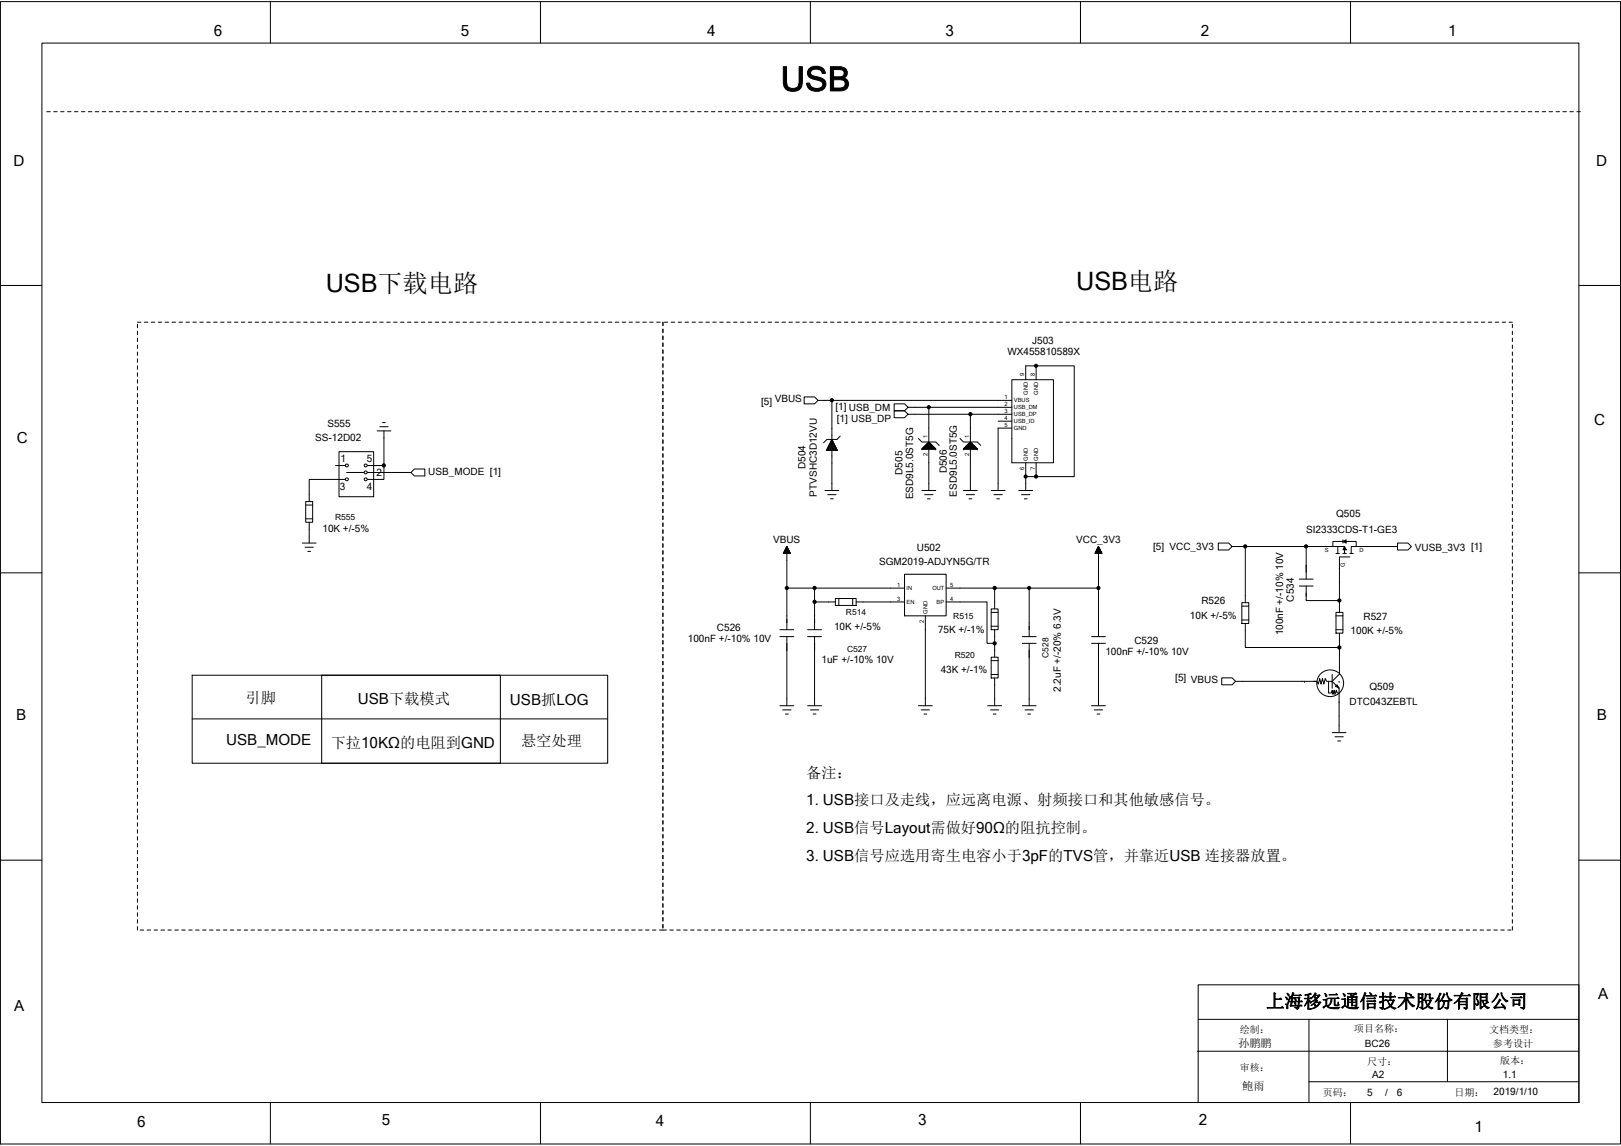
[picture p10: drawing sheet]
<svg xmlns="http://www.w3.org/2000/svg" width="297mm" height="210mm" viewBox="0 0 297 210" stroke-linecap="round" stroke-linejoin="round" font-family="sans-serif">
<g fill="none" stroke="#000" stroke-width=".18">
<path d="M.1 .3h296.8v209.3h-296.8zM7.7 7.9h281.6v194.1h-281.6zM49.5 .3v7.6M99 .3v7.6M148.5 .3v7.6M198 .3v7.6M247.5 .3v7.6M8.6 20.5h.6M9.8 20.5h.7M11.1 20.5h.6M12.4 20.5h.6M13.6 20.5h.7"/>
<path d="M14.9 20.5h.7M16.2 20.5h.6M17.5 20.5h.6M18.7 20.5h.7M20 20.5h.6M21.3 20.5h.6M22.5 20.5h.7M23.8 20.5h.6M25.1 20.5h.6M26.3 20.5h.7M27.6 20.5h.6M28.9 20.5h.6"/>
<path d="M30.1 20.5h.7M31.4 20.5h.6M32.7 20.5h.6M33.9 20.5h.7M35.2 20.5h.7M36.5 20.5h.6M37.8 20.5h.6M39 20.5h.7M40.3 20.5h.6M41.6 20.5h.6M42.8 20.5h.7M44.1 20.5h.6"/>
<path d="M45.4 20.5h.6M46.6 20.5h.7M47.9 20.5h.6M49.2 20.5h.6M50.4 20.5h.7M51.7 20.5h.6M53 20.5h.6M54.2 20.5h.7M55.5 20.5h.7M56.8 20.5h.6M58.1 20.5h.6M59.3 20.5h.7"/>
<path d="M60.6 20.5h.6M61.9 20.5h.6M63.1 20.5h.7M64.4 20.5h.6M65.7 20.5h.6M66.9 20.5h.7M68.2 20.5h.7M69.5 20.5h.6M70.7 20.5h.7M72 20.5h.6M73.3 20.5h.6M74.5 20.5h.7"/>
<path d="M75.8 20.5h.7M77.1 20.5h.6M78.4 20.5h.6M79.6 20.5h.7M80.9 20.5h.6M82.2 20.5h.6M83.4 20.5h.7M84.7 20.5h.6M86 20.5h.6M87.2 20.5h.7M88.5 20.5h.7M89.8 20.5h.6"/>
<path d="M91.1 20.5h.6M92.3 20.5h.6M93.6 20.5h.6M94.8 20.5h.7M96.1 20.5h.6M97.4 20.5h.6M98.7 20.5h.6M99.9 20.5h.7M101.2 20.5h.6M102.5 20.5h.6M103.7 20.5h.7M105 20.5h.6"/>
<path d="M106.3 20.5h.6M107.5 20.5h.7M108.8 20.5h.6M110.1 20.5h.6M111.4 20.5h.6M112.6 20.5h.7M113.9 20.5h.6M115.2 20.5h.6M116.4 20.5h.6M117.7 20.5h.6M118.9 20.5h.7M120.2 20.5h.6"/>
<path d="M121.5 20.5h.6M122.7 20.5h.7M124 20.5h.6M125.3 20.5h.6M126.6 20.5h.6M127.8 20.5h.7M129.1 20.5h.6M130.4 20.5h.6M131.6 20.5h.7M132.9 20.5h.6M134.2 20.5h.6M135.4 20.5h.7"/>
<path d="M136.7 20.5h.6M138 20.5h.6M139.2 20.5h.7M140.5 20.5h.6M141.8 20.5h.6M143 20.5h.7M144.3 20.5h.6M145.6 20.5h.6M146.9 20.5h.6M148.1 20.5h.7M149.4 20.5h.6M150.7 20.5h.6"/>
<path d="M151.9 20.5h.7M153.2 20.5h.6M154.5 20.5h.6M155.7 20.5h.7M157 20.5h.6M158.3 20.5h.6M159.6 20.5h.6M160.8 20.5h.7M162.1 20.5h.6M163.3 20.5h.7M164.6 20.5h.6M165.9 20.5h.6"/>
<path d="M167.2 20.5h.6M168.4 20.5h.7M169.7 20.5h.6M171 20.5h.6M172.2 20.5h.7M173.5 20.5h.6M174.8 20.5h.6M176 20.5h.7M177.3 20.5h.6M178.6 20.5h.6M179.9 20.5h.6M181.1 20.5h.7"/>
<path d="M182.4 20.5h.6M183.7 20.5h.6M184.9 20.5h.6M186.2 20.5h.6M187.4 20.5h.7M188.7 20.5h.7M190 20.5h.6M191.3 20.5h.6M192.5 20.5h.7M193.8 20.5h.6M195.1 20.5h.6M196.3 20.5h.7"/>
<path d="M197.6 20.5h.6M198.9 20.5h.6M200.1 20.5h.7M201.4 20.5h.7M202.7 20.5h.6M204 20.5h.6M205.2 20.5h.7M206.5 20.5h.6M207.7 20.5h.7M209 20.5h.7M210.3 20.5h.6M211.6 20.5h.6"/>
<path d="M212.8 20.5h.7M214.1 20.5h.6M215.4 20.5h.6M216.6 20.5h.7M217.9 20.5h.6M219.2 20.5h.6M220.4 20.5h.7M221.7 20.5h.7M223 20.5h.6M224.3 20.5h.6M225.5 20.5h.7M226.8 20.5h.6"/>
<path d="M228.1 20.5h.6M229.3 20.5h.7M230.6 20.5h.6M231.9 20.5h.6M233.1 20.5h.7M234.4 20.5h.6M235.7 20.5h.6M236.9 20.5h.7M238.2 20.5h.6M239.5 20.5h.6M240.7 20.5h.7M242 20.5h.7"/>
<path d="M243.3 20.5h.6M244.6 20.5h.6M245.8 20.5h.7M247.1 20.5h.6M248.4 20.5h.6M249.6 20.5h.7M250.9 20.5h.6M252.2 20.5h.6M253.4 20.5h.7M254.7 20.5h.6M256 20.5h.6M257.2 20.5h.7"/>
<path d="M258.5 20.5h.6M259.8 20.5h.6M261 20.5h.7M262.3 20.5h.6M263.6 20.5h.6M264.9 20.5h.6M266.1 20.5h.7M267.4 20.5h.6M268.7 20.5h.6M269.9 20.5h.7M271.2 20.5h.6M272.5 20.5h.6"/>
<path d="M273.7 20.5h.7M275 20.5h.6M276.3 20.5h.6M277.5 20.5h.6M278.8 20.5h.6M280.1 20.5h.6M281.3 20.5h.7M282.6 20.5h.6M283.9 20.5h.6M285.1 20.5h.7M286.4 20.5h.6M287.7 20.5h.6"/>
<path d="M288.9 20.5h.7M.1 52.3h7.6M25.2 59h.6M25.2 59.4v.6M26.5 59h.6M27.7 59h.7M29 59h.6M30.3 59h.6M31.5 59h.7M32.8 59h.6M34.1 59h.6M35.3 59h.7"/>
<path d="M36.6 59h.7M37.9 59h.6M39.2 59h.6M40.4 59h.7M41.7 59h.6M43 59h.6M44.2 59h.7M45.5 59h.6M46.8 59h.6M48 59h.7M49.3 59h.6M50.6 59h.6"/>
<path d="M51.8 59h.7M53.1 59h.6M54.4 59h.6M55.6 59h.7M56.9 59h.6M58.2 59h.6M59.5 59h.6M60.7 59h.7M62 59h.6M63.3 59h.6M64.5 59h.7M65.8 59h.6"/>
<path d="M67.1 59h.6M68.3 59h.7M69.6 59h.6M70.9 59h.6M72.1 59h.7M73.4 59h.6M74.7 59h.6M75.9 59h.7M77.2 59h.6M78.5 59h.6M79.8 59h.6M81 59h.7"/>
<path d="M82.3 59h.6M83.6 59h.6M84.8 59h.7M86.1 59h.6M87.4 59h.6M88.6 59h.7M89.9 59h.6M91.2 59h.6M92.4 59h.7M93.7 59h.6M95 59h.6M96.2 59h.7"/>
<path d="M97.5 59h.6M98.8 59h.6M100.1 59h.6M101.3 59h.7M102.6 59h.6M103.9 59h.6M105.1 59h.7M106.4 59h.6M107.7 59h.6M108.9 59h.7M110.2 59h.6M111.5 59h.6"/>
<path d="M112.8 59h.6M114 59h.7M115.3 59h.6M116.5 59h.7M117.8 59h.6M119.1 59h.6M120.3 59h.7M121.5 59v.7M121.7 59h.7M123 59h.6M124.3 59h.6M125.5 59h.7"/>
<path d="M126.8 59h.6M128.1 59h.6M129.3 59h.7M130.6 59h.7M131.9 59h.6M133.2 59h.6M134.4 59h.7M135.7 59h.6M137 59h.6M138.2 59h.7M139.5 59h.6M140.8 59h.6"/>
<path d="M142 59h.7M143.3 59h.6M144.6 59h.6M145.8 59h.7M147.1 59h.6M148.4 59h.6M149.6 59h.7M150.9 59h.7M152.2 59h.6M153.5 59h.6M154.7 59h.7M156 59h.6"/>
<path d="M157.3 59h.6M158.5 59h.7M159.8 59h.6M161.1 59h.6M162.3 59h.7M163.6 59h.6M164.9 59h.6M166.1 59h.7M167.4 59h.6M168.7 59h.6M169.9 59h.7M171.2 59h.6"/>
<path d="M172.5 59h.6M173.8 59h.6M175 59h.7M176.3 59h.6M177.6 59h.6M178.8 59h.7M180.1 59h.6M181.4 59h.6M182.6 59h.7M183.9 59h.6M185.2 59h.6M186.4 59h.7"/>
<path d="M187.7 59h.6M189 59h.6M190.2 59h.7M191.5 59h.6M192.8 59h.6M194.1 59h.6M195.3 59h.7M196.6 59h.6M197.9 59h.6M199.1 59h.7M200.4 59h.6M201.7 59h.6"/>
<path d="M202.9 59h.7M204.2 59h.6M205.5 59h.6M206.8 59h.6M208 59h.6M209.3 59h.6M210.5 59h.7M211.8 59h.6M213.1 59h.6M214.4 59h.6M215.6 59h.7M216.9 59h.6"/>
<path d="M218.2 59h.6M219.4 59h.7M220.7 59h.6M222 59h.6M223.2 59h.7M224.5 59h.6M225.8 59h.6M227.1 59h.6M228.3 59h.7M229.6 59h.6M230.8 59h.7M232.1 59h.6"/>
<path d="M233.4 59h.6M234.7 59h.6M235.9 59h.7M237.2 59h.6M238.5 59h.6M239.7 59h.7M241 59h.6M242.3 59h.6M243.5 59h.7M244.8 59h.6M246.1 59h.6M247.4 59h.6"/>
<path d="M248.6 59h.7M249.9 59h.6M251.2 59h.6M252.4 59h.7M253.7 59h.6M254.9 59h.7M256.2 59h.7M257.5 59h.6M258.8 59h.6M260 59h.7M261.3 59h.6M262.6 59h.6"/>
<path d="M263.8 59h.7M265.1 59h.6M266.4 59h.6M267.6 59h.7M268.9 59h.7M270.2 59h.6M271.5 59h.6M272.7 59h.7M274 59h.6M275.3 59h.6M276.5 59h.6M277.1 59.4v.6"/>
<path d="M289.3 52.3h7.6M25.2 60.7v.6M25.2 62v.6M25.2 63.2v.7M25.2 64.5v.6M25.2 65.8v.6M25.2 67v.7M25.2 68.3v.6M25.2 69.6v.6M25.2 70.8v.7M25.2 72.1v.6M25.2 73.4v.6"/>
<path d="M25.2 74.6v.7M25.2 75.9v.6M25.2 77.2v.6M25.2 78.4v.7M25.2 79.7v.6M69.1 79h2.5M69.6 78.2h1.5M70.1 77.4h.5M70.4 79v6.3M121.5 60.3v.6M121.5 61.6v.6M121.5 62.8v.7"/>
<path d="M121.5 64.1v.6M121.5 65.4v.6M121.5 66.7v.6M121.5 67.9v.7M121.5 69.2v.6M121.5 70.5v.6M121.5 71.7v.6M121.5 73v.6M121.5 74.3v.6M121.5 75.5v.7M121.5 76.8v.6M121.5 78.1v.6"/>
<path d="M121.5 79.3v.7M149.9 73.4l-.6-.7h-1.9v1.3h1.9l.6-.6h2.5v7.1M154 79.9l-.6 .6h-1.9l-.6 .6M166.4 74.6l-.6-.6h-2v1.3h2l.6-.7h3.8v15.3M166.4 75.9l-.6-.6h-2v1.2h2l.6-.6h11.4v14M182.9 77.2h2.5M185.4 75.9h-7.6M185.4 74.6h-15.2M185.4 73.4h-33M185.4 78.4h-2.5v11.5M185.4 69.6h7.6v15.2h-7.6zM188 69.6v-2.6h8.8v20.3h-6.9"/>
<path d="M189.9 67v2.6M277.1 60.7v.6M277.1 62v.6M277.1 63.2v.7M277.1 64.5v.6M277.1 65.8v.6M277.1 67v.7M277.1 68.3v.6M277.1 69.6v.6M277.1 70.8v.7M277.1 72.1v.6M277.1 73.4v.6"/>
<path d="M277.1 74.6v.7M277.1 75.9v.6M277.1 77.2v.6M277.1 78.4v.7M277.1 79.7v.6M25.2 81v.6M25.2 82.3v.6M25.2 83.5v.7M25.2 84.8v.6M25.2 86.1v.6M25.2 87.3v.7M25.2 88.6v.6"/>
<path d="M25.2 89.9v.6M25.2 91.1v.7M25.2 92.4v.6M25.2 93.7v.6M25.2 94.9v.7M25.2 96.2v.6M25.2 97.5v.6M25.2 98.7v.7M55.4 99.5h2.5M56 91.9h1.3v3.8h-1.3zM56 92.5h1.3M56 95.1h1.3"/>
<path d="M56.7 95.7v3.8M61.5 85.3h1.8M62.1 82.8h6.4v8.2h-6.4zM63.3 87.8h-6.6v4.1M63.5 86.6h3.2M67.3 85.3h3.1v2.5h-3.1M75.3 86.6l.6-.7h1.9v1.3h-1.9l-.6-.6h-8M121.5 80.6v.6M121.5 81.9v.6M121.5 83.1v.7M121.5 84.4v.6M121.5 85.7v.6"/>
<path d="M121.5 87v.6M121.5 88.2v.7M121.5 89.5v.6M121.5 90.8v.6M121.5 92v.7M121.5 93.3v.6M121.5 94.6v.6M121.5 95.8v.7M121.5 97.1v.6M121.5 98.4v.6M121.5 99.6v.7M151.2 89.9h2.5"/>
<path d="M151.5 82.4h1.9M151.6 82.2v.4M151.6 82.3h1.7M151.7 82.1h1.5M151.7 90.6h1.5M151.8 81.9v.7M151.8 81.9h1.3M151.8 81.7h1.3M151.9 81.5v1.1M151.9 81.6h1M152 81.4h.9M152.1 81.2h.7"/>
<path d="M152.1 81.1v1.5M152.2 81h.5M152.2 91.4h.5M152.3 80.9h.3M152.3 80.8v1.8M152.4 80.7h.1M152.4 80.5l1.1 2h-2.1zM152.5 80.6l-.1 9.3M152.7 80.9v1.7M152.8 81.3v1.3M153 81.6v1M153.2 82v.6"/>
<path d="M153.4 82.4v.2M168.3 80.3l.6 .7h2.6l.6 .6M168.9 82.3h.1M168.9 82.3h2.6l-1.3-1.3-1.3 1.3h2.6M168.9 89.9h2.6M169.1 82.1v.2M169.1 82.1h2.2v.2M169.2 82v.3M169.2 82h2v.3M169.3 82.3v-.4h1.8v.4M169.4 82.3v-.6h1.6v.6M169.4 90.6h1.6"/>
<path d="M169.6 81.6v.7M169.6 81.6h1.2v.7M169.7 81.5v.8M169.7 81.5h1v.8M169.8 82.3v-.9h.8v.9M169.9 82.3v-1.1h.6v1.1M169.9 91.4h.6M170.1 81.1v1.2M170.1 81.1h.2v1.2M170.2 81h.1M171.5 82.3h.1M175.9 80.3l.6 .7h2.6l.6 .6"/>
<path d="M176.5 82.3h.1M176.5 82.3h2.6l-1.3-1.3-1.3 1.3h2.6M176.5 89.9h2.6M176.7 82.1v.2M176.7 82.1h2.3M176.8 82v.3M176.8 82h2v.3M176.9 82.3v-.4h1.8v.4M177.1 82.3v-.6h1.5v.6M177.1 90.6h1.5M177.2 81.6v.7M177.2 81.6h1.3v.7"/>
<path d="M177.3 81.5v.8M177.3 81.5h1v.8M177.4 82.3v-.9h.8v.9M177.6 82.3v-1.1h.5v1.1M177.6 91.4h.5M177.7 81.1v1.2M177.7 81.1h.2v1.2M177.8 81h.1M179 82.1v.2M179.1 82.3h.1M181.6 89.9h2.6M182.1 90.6h1.6"/>
<path d="M182.6 91.4h.6M186.7 89.9h2.5M187.2 90.6h1.5M187.7 91.4h.5M188 87.3h.1M188 84.8v5.1M188 87.3h1.9M189.9 87.3h.1M189.9 84.8v2.5M246.1 99.2l.6-.3v.6zM246.1 98.9v.6M277.1 81v.6"/>
<path d="M277.1 82.3v.6M277.1 83.5v.7M277.1 84.8v.6M277.1 86.1v.6M277.1 87.3v.7M277.1 88.6v.6M277.1 89.9v.6M277.1 91.1v.7M277.1 92.4v.6M277.1 93.7v.6M277.1 94.9v.7M277.1 96.2v.6"/>
<path d="M277.1 97.5v.6M277.1 98.7v.7M.1 105h7.6M25.2 100v.6M25.2 101.3v.6M25.2 102.6v.6M25.2 103.8v.7M25.2 105.1v.6M25.2 106.4v.6M25.2 107.6v.7M25.2 108.9v.6M25.2 110.2v.6"/>
<path d="M25.2 111.4v.7M25.2 112.7v.6M25.2 114v.6M25.2 115.3v.6M25.2 116.5v.7M25.2 117.8v.6M25.2 119v.7M55.9 100.3h1.5M56.4 101h.5M121.5 100.9v.6M121.5 102.2v.6M121.5 103.4v.7"/>
<path d="M121.5 104.7v.6M121.5 106v.6M121.5 107.3v.6M121.5 108.5v.7M121.5 109.8v.6M121.5 111.1v.6M121.5 112.3v.7M121.5 113.6v.6M121.5 114.9v.6M121.5 116.1v.7M121.5 117.4v.6M121.5 118.6v.7"/>
<path d="M121.5 119.9v.6M142.9 116.6h2.6M142.9 115.4h2.6M143.6 101.3v.1M143.6 101.4h1.2M143.6 101.3h1.2M143.6 101.2v.2M143.7 101.2h1M143.7 101.1v.3M143.7 101.1h1M143.7 101.1h.9v.3M143.8 101.4v-.5h.8v.5"/>
<path d="M143.8 101h.8M143.8 101.4l.1-.6h.6v.6M143.8 100.9h.7M143.9 100.8h.6M143.9 100.7h.5v.7M144 100.5v.9M144 100.6h.4v.8M144 100.5h.4M144 100.4v1M144 100.5h.3M144.1 100.4h.2M144.1 100.3v1.1"/>
<path d="M144.1 100.3h.2M144.1 100.2v1.2M144.1 100.3h.1M144.2 100.2h.1M144.2 116.6v12.7M144.2 100.1v1.3M144.2 107.8h21.6M144.2 100.1l.6 1.3h-1.3l.7-1.3v15.3M144.2 100.2v1.2M144.3 100.3v1.1M144.3 100.4v1M144.4 100.6h-.4l-.1 .8"/>
<path d="M144.5 100.7h-.6v.7M144.5 100.7v.7M144.6 101h-.8l-.1 .4M144.8 101.2v.2M144.8 101.3v.1M148 116.6h2.5M148 115.4h2.5M149.3 116.6v12.7M149.3 110.3v5.1M149.3 107.8v2.5h3.8M153.1 109.7h3.8v1.2h-3.8zM153.7 109.7v1.2"/>
<path d="M156.2 109.7v1.2M156.9 110.3h8.9M165.8 105.2h7.6v7.6h-7.6zM169.6 112.8v16.5M173.4 110.3h7.5v7.6h1.4v2.5M181.6 111.6h1.3v3.8h-1.3zM181.6 114.7h1.3M181.6 112.2h1.3M182.3 115.4v2.5M182.3 107.8h-8.9M187.3 116.6h2.6M187.3 117.9h2.6"/>
<path d="M188.6 117.9v11.4M188.6 107.8h-6.3v3.8M188.6 107.8v8.8M200 116.6h2.6M200 117.9h2.6M200.7 101.4h1.2M200.7 101.3h1.1M200.8 101v.4M200.8 101.1h1v.3M200.9 101h.8M200.9 100.9v.5M200.9 100.9h.8"/>
<path d="M200.9 100.8v.6M201 100.8h.6M201 100.7v.7M201 100.7h.6M201 100.6v.8M201 100.7h.5v.7M201.1 100.6h.4M201.1 100.5v.9M201.1 100.6h.4v.8M201.1 100.5h.4M201.1 100.4v1M201.1 100.5h.3"/>
<path d="M201.2 100.4h.2v1M201.2 100.3v1.1M201.2 100.4h.2M201.2 100.3h.2v1.1M201.2 100.3h.1M201.3 100.1v1.3M201.3 100.2h.1M201.3 100.1l.6 1.3h-1.2l.6-1.3v7.7h-12.7M201.3 117.9v11.4M201.3 107.8v8.8M201.3 100.2l-.1 1.2M201.3 100.2v1.2"/>
<path d="M201.7 100.8v.6M201.7 100.9v.5M201.8 101.1h-1v.3M201.8 101.2v.2M201.8 101.2h-1l-.1 .2M225.8 100.1l-.7-.6h-1.9v1.3h1.9l.7-.7h2.4v10.3M227.6 110.4h1.2v3.8h-1.2zM227.6 113.6h1.2M227.6 111.1h1.2M228.2 100.1h11.1v6M228.2 114.2v4.4h17.2v4.9M238.1 107.4h2.5"/>
<path d="M238.1 106.1h2.5M239.3 107.4v2.6h6.1M239.3 100.1h3M242.1 100.1h3v1.2M244.2 100.1v-.9h4.3v.9M244.8 101.4h.6M244.8 112.2h1.3v3.8h-1.3zM244.8 115.4h1.3M244.8 112.8h1.3M244.9 100.1h1.5v1.2M245.4 104.1v8.1M245.4 116v2.6"/>
<path d="M246.1 101.4h.6M246.7 100.7h-.6l.3-.6 .3 .7M247.4 102h-2v2.2M247.4 101.4h.6M250 100.1h6.1v-.6h1.9l.6 .6-.6 .7h-1.9v-.7M250.1 100.1h-2.5v1.2M277.1 100v.6M277.1 101.3v.6M277.1 102.6v.6M277.1 103.8v.7M277.1 105.1v.6M277.1 106.4v.6"/>
<path d="M277.1 107.6v.7M277.1 108.9v.6M277.1 110.2v.6M277.1 111.4v.7M277.1 112.7v.6M277.1 114v.6M277.1 115.3v.6M277.1 116.5v.7M277.1 117.8v.6M277.1 119v.7M289.3 105h7.6M25.2 120.3v.6"/>
<path d="M25.2 121.6v.6M25.2 122.8v.7M25.2 124.1v.6M25.2 125.4v.6M25.2 126.6v.7M25.2 127.9v.6M25.2 129.2v.6M25.2 130.5v.6M25.2 131.7v.7M25.2 133v.6M25.2 134.3v.6M25.2 135.5v.7"/>
<path d="M25.2 136.8v.6M25.2 138.1v.6M25.2 139.3v.7M35.2 131.7h76.2M35.2 123.7h76.2v16.1h-76.2zM58.9 123.7h32.8v16.1h-32.8zM121.5 121.2v.6M121.5 122.4v.7M121.5 123.7v.7M121.5 125v.6M121.5 126.3v.6M121.5 127.5v.7"/>
<path d="M121.5 128.8v.6M121.5 130.1v.6M121.5 131.3v.7M121.5 132.6v.6M121.5 133.9v.6M121.5 135.1v.7M121.5 136.4v.7M121.5 137.7v.6M121.5 139v.6M142.9 129.3h2.6M143.4 130.1h1.5M143.9 130.8h.5"/>
<path d="M148 129.3h2.5M148.5 130.1h1.5M149 130.8h.5M168.3 129.3h2.5M168.8 130.1h1.5M169.3 130.8h.5M181 129.3h2.5M181.5 130.1h1.5M181.6 120.4h1.3v3.8h-1.3zM181.6 123.6h1.3M181.6 121.1h1.3M182 130.8h.5"/>
<path d="M182.3 124.2v5.1M187.3 129.3h2.6M187.8 130.1h1.6M188.3 130.8h.5M200 129.3h2.6M200.5 130.1h1.6M201 130.8h.5M237.8 122.3h.1M239 124.8h.1M240.8 124.8h.5l.3 .5 .2-1 .3 1 .2-1 .3 1 .2-1 .3 .5h1M241.1 124.8h-14.7l-.6 .7h-1.9v-1.3h1.9l.6 .6M243.5 124.8v2.2h.5l.1-.5 .2 .7 .2-.7 .1 .7"/>
<path d="M244.1 134.2h2.6M244.1 124.8l1.3 1.3M244.1 124.8h.1M244.1 123.6v2.5M244.6 135h1.5M245 125.5l.4 .6-.7-.4zM245.1 135.8h.5M245.4 124.8h.1M245.4 122.3h.1M245.4 123.6l-1.3 1.2M245.4 127h-.4l-.1-.5-.3 .7M245.4 126.2v8"/>
<path d="M277.1 120.3v.6M277.1 121.6v.6M277.1 122.8v.7M277.1 124.1v.6M277.1 125.4v.6M277.1 126.6v.7M277.1 127.9v.6M277.1 129.2v.6M277.1 130.5v.6M277.1 131.7v.7M277.1 133v.6M277.1 134.3v.6"/>
<path d="M277.1 135.5v.7M277.1 136.8v.6M277.1 138.1v.6M277.1 139.3v.7M.1 157.6h7.6M25.2 140.6v.6M25.2 141.9v.6M25.2 143.1v.7M25.2 144.4v.6M25.2 145.7v.6M25.2 146.9v.7M25.2 148.2v.6"/>
<path d="M25.2 149.5v.6M25.2 150.7v.7M25.2 152v.7M25.2 153.3v.6M25.2 154.6v.6M25.2 155.8v.7M25.2 157.1v.6M25.2 158.4v.6M25.2 159.6v.7M121.5 140.2v.6M121.5 141.5v.6M121.5 142.7v.7"/>
<path d="M121.5 144v.7M121.5 145.3v.6M121.5 146.6v.6M121.5 147.8v.7M121.5 149.1v.6M121.5 150.4v.6M121.5 151.6v.7M121.5 152.9v.6M121.5 154.2v.6M121.5 155.4v.7M121.5 156.7v.7M121.5 158v.6"/>
<path d="M121.5 159.3v.6M277.1 140.6v.6M277.1 141.9v.6M277.1 143.1v.7M277.1 144.4v.6M277.1 145.7v.6M277.1 146.9v.7M277.1 148.2v.6M277.1 149.5v.6M277.1 150.7v.7M277.1 152v.7M277.1 153.3v.6"/>
<path d="M277.1 154.6v.6M277.1 155.8v.7M277.1 157.1v.6M277.1 158.4v.6M277.1 159.6v.7M289.3 157.6h7.6M25.2 164.7v.6M25.2 166v.6M25.2 167.2v.7M25.2 168.5v.6M25.2 169.8v.6M25.2 160.9v.6"/>
<path d="M25.2 162.2v.6M25.2 163.4v.7M25.7 170.4h.6M27 170.4h.6M28.2 170.4h.7M29.5 170.4h.6M30.8 170.4h.6M32 170.4h.7M33.3 170.4h.6M34.6 170.4h.6M35.9 170.4h.6M37.1 170.4h.7"/>
<path d="M38.4 170.4h.6M39.7 170.4h.6M40.9 170.4h.7M42.2 170.4h.6M43.5 170.4h.6M44.7 170.4h.7M46 170.4h.6M47.3 170.4h.6M48.5 170.4h.7M49.8 170.4h.6M51.1 170.4h.6M52.3 170.4h.7"/>
<path d="M53.6 170.4h.6M54.9 170.4h.6M56.2 170.4h.6M57.4 170.4h.7M58.7 170.4h.6M60 170.4h.6M61.2 170.4h.7M62.5 170.4h.6M63.8 170.4h.6M65 170.4h.7M66.3 170.4h.6M67.6 170.4h.6"/>
<path d="M68.9 170.4h.6M70.1 170.4h.6M71.4 170.4h.6M72.6 170.4h.7M73.9 170.4h.6M75.2 170.4h.6M76.5 170.4h.6M77.7 170.4h.7M79 170.4h.6M80.3 170.4h.6M81.5 170.4h.7M82.8 170.4h.6"/>
<path d="M84.1 170.4h.6M85.3 170.4h.7M86.6 170.4h.6M87.9 170.4h.6M89.2 170.4h.6M90.4 170.4h.7M91.7 170.4h.6M92.9 170.4h.7M94.2 170.4h.6M95.5 170.4h.6M96.7 170.4h.7M98 170.4h.7"/>
<path d="M99.3 170.4h.6M100.6 170.4h.6M101.8 170.4h.7M103.1 170.4h.6M104.4 170.4h.6M105.6 170.4h.7M106.9 170.4h.6M108.2 170.4h.6M109.4 170.4h.7M110.7 170.4h.7M112 170.4h.6M113.3 170.4h.6"/>
<path d="M114.5 170.4h.7M115.8 170.4h.6M117 170.4h.7M118.3 170.4h.6M119.6 170.4h.6M121.5 160.5v.7M121.5 161.8v.6M121.5 163.1v.6M121.5 164.3v.7M121.5 165.6v.6M121.5 166.9v.6M121.5 168.1v.7"/>
<path d="M121.5 169.4v.6M122.1 170.4h-1.3M122.7 170.4h.7M124 170.4h.6M125.3 170.4h.6M126.6 170.4h.6M127.8 170.4h.7M129.1 170.4h.6M130.4 170.4h.6M131.6 170.4h.7M132.9 170.4h.6M134.2 170.4h.6"/>
<path d="M135.4 170.4h.7M136.7 170.4h.6M138 170.4h.6M139.2 170.4h.7M140.5 170.4h.6M141.8 170.4h.6M143 170.4h.7M144.3 170.4h.6M145.6 170.4h.6M146.9 170.4h.6M148.1 170.4h.7M149.4 170.4h.6"/>
<path d="M150.7 170.4h.6M151.9 170.4h.7M153.2 170.4h.6M154.5 170.4h.6M155.7 170.4h.7M157 170.4h.6M158.3 170.4h.6M159.6 170.4h.6M160.8 170.4h.7M162.1 170.4h.6M163.3 170.4h.7M164.6 170.4h.6"/>
<path d="M165.9 170.4h.6M167.2 170.4h.6M168.4 170.4h.7M169.7 170.4h.6M171 170.4h.6M172.2 170.4h.7M173.5 170.4h.6M174.8 170.4h.6M176 170.4h.7M177.3 170.4h.6M178.6 170.4h.6M179.9 170.4h.6"/>
<path d="M181.1 170.4h.7M182.4 170.4h.6M183.7 170.4h.6M184.9 170.4h.6M186.2 170.4h.6M187.4 170.4h.7M188.7 170.4h.7M190 170.4h.6M191.3 170.4h.6M192.5 170.4h.7M193.8 170.4h.6M195.1 170.4h.6"/>
<path d="M196.3 170.4h.7M197.6 170.4h.6M198.9 170.4h.6M200.1 170.4h.7M201.4 170.4h.7M202.7 170.4h.6M204 170.4h.6M205.2 170.4h.7M206.5 170.4h.6M207.7 170.4h.7M209 170.4h.7M210.3 170.4h.6"/>
<path d="M211.6 170.4h.6M212.8 170.4h.7M214.1 170.4h.6M215.4 170.4h.6M216.6 170.4h.7M217.9 170.4h.6M219.2 170.4h.6M220.4 170.4h.7M221.7 170.4h.7M223 170.4h.6M224.3 170.4h.6M225.5 170.4h.7"/>
<path d="M226.8 170.4h.6M228.1 170.4h.6M229.3 170.4h.7M230.6 170.4h.6M231.9 170.4h.6M233.1 170.4h.7M234.4 170.4h.6M235.7 170.4h.6M236.9 170.4h.7M238.2 170.4h.6M239.5 170.4h.6M240.7 170.4h.7"/>
<path d="M242 170.4h.7M243.3 170.4h.6M244.6 170.4h.6M245.8 170.4h.7M247.1 170.4h.6M248.4 170.4h.6M249.6 170.4h.7M250.9 170.4h.6M252.2 170.4h.6M253.4 170.4h.7M254.7 170.4h.6M256 170.4h.6"/>
<path d="M257.2 170.4h.7M258.5 170.4h.6M259.8 170.4h.6M261 170.4h.7M262.3 170.4h.6M263.6 170.4h.6M264.9 170.4h.6M266.1 170.4h.7M267.4 170.4h.6M268.7 170.4h.6M269.9 170.4h.7M271.2 170.4h.6"/>
<path d="M272.5 170.4h.6M273.7 170.4h.7M275 170.4h.7M276.3 170.4h.6M277.1 160.9v.6M277.1 162.2v.6M277.1 163.4v.7M277.1 164.7v.6M277.1 166v.6M277.1 167.2v.7M277.1 168.5v.6M277.1 169.8v.6"/>
<path d="M219.4 192.6h69.9M219.6 180.4h69.7v21.6h-69.7zM219.6 186.8h69.7M239.9 198.2h49.4M239.9 186.8v15.2M265.2 186.8v11.4M49.5 202v7.6M99 202v7.6M148.5 202v7.6M198 202v7.6M247.5 202v7.6"/>
<circle cx="63.6" cy="85.3" r=".27"/>
<circle cx="63.6" cy="87.8" r=".27"/>
<circle cx="67" cy="85.3" r=".27"/>
<circle cx="67" cy="86.6" r=".27"/>
<circle cx="67" cy="87.8" r=".27"/>
<circle cx="243.8" cy="125.2" r="2.45"/>
</g>
<g fill="#000" stroke="#000" stroke-width=".18">
<circle cx="152.4" cy="73.3" r=".3"/>
<circle cx="170.2" cy="74.6" r=".3"/>
<circle cx="177.8" cy="75.9" r=".3"/>
<circle cx="189.9" cy="67" r=".29"/>
<circle cx="70.3" cy="85.3" r=".3"/>
<circle cx="187.9" cy="87.3" r=".29"/>
<circle cx="189.8" cy="87.3" r=".29"/>
<circle cx="144.2" cy="107.7" r=".3"/>
<circle cx="149.3" cy="107.7" r=".3"/>
<circle cx="149.3" cy="110.3" r=".3"/>
<circle cx="182.3" cy="107.7" r=".3"/>
<circle cx="182.3" cy="117.9" r=".3"/>
<circle cx="188.6" cy="107.7" r=".29"/>
<circle cx="201.3" cy="107.7" r=".29"/>
<circle cx="228.2" cy="100.1" r=".3"/>
<circle cx="239.3" cy="100.1" r=".3"/>
<circle cx="245.4" cy="110" r=".3"/>
<circle cx="245.4" cy="118.6" r=".3"/>
</g>
<text font-size="6.2" x="143" y="16.7">USB</text>
<g font-size="4.6">
<text x="59.7" y="53.6">USB下载电路</text>
<text x="197.2" y="53.1">USB电路</text>
</g>
<text font-size="3.4" x="232" y="184.6">上海移远通信技术股份有限公司</text>
<g font-size="2.8">
<text x="39.2" y="6.6">6</text>
<text x="84.5" y="6.6">5</text>
<text x="129.6" y="6.6">4</text>
<text x="173.2" y="6.6">3</text>
<text x="220.1" y="6.6">2</text>
<text x="265.4" y="6.6">1</text>
<text x="2.5" y="30.5">D</text>
<text x="292.5" y="30.4">D</text>
<text x="292.1" y="77.8">C</text>
<text x="3.1" y="81.1">C</text>
<text x="3" y="131.8">B</text>
<text x="45" y="128.8">引脚</text>
<text x="65.5" y="129.1">USB下载模式</text>
<text x="93.4" y="129.2">USB抓LOG</text>
<text x="292.6" y="131.8">B</text>
<text x="41.4" y="136.5">USB_MODE</text>
<text x="60.6" y="137.1">下拉10KΩ的电阻到GND</text>
<text x="95.5" y="136.7">悬空处理</text>
<text x="147.7" y="142.5">备注：</text>
<text x="147.7" y="147.6">1. USB接口及走线，应远离电源、射频接口和其他敏感信号。</text>
<text x="147.7" y="152.7">2. USB信号Layout需做好90Ω的阻抗控制。</text>
<text x="147.7" y="157.7">3. USB信号应选用寄生电容小于3pF的TVS管，并靠近USB 连接器放置。</text>
<text x="2.6" y="185.3">A</text>
<text x="292.9" y="183.1">A</text>
<text x="25.2" y="206.6">6</text>
<text x="70" y="206.1">5</text>
<text x="120.2" y="206.3">4</text>
<text x="168.3" y="206.1">3</text>
<text x="219.7" y="206.1">2</text>
<text x="270.2" y="207.3">1</text>
</g>
<g font-size="2.1">
<text x="226.9" y="191.9">孙鹏鹏</text>
<text x="227.6" y="199.7">鲍雨</text>
</g>
<g font-size="1.8">
<text x="184.6" y="65.1">WX455810589X</text>
<text x="189.1" y="63.1">J503</text>
<text x="139.5" y="74.2">[5] VBUS</text>
<text x="153.1" y="75.2">[1] USB_DM</text>
<text x="153.3" y="77.2">[1] USB_DP</text>
<text x="57.8" y="80.9">SS-12D02</text>
<text x="60" y="78.3">S555</text>
<text x="62.2" y="89.7">3</text>
<text x="62.4" y="84.7">1</text>
<text x="67.2" y="89.9">4</text>
<text x="67.2" y="84.7">5</text>
<text x="69" y="87.2">2</text>
<text x="78.5" y="87.1">USB_MODE [1]</text>
<text x="147.6" y="86" transform="rotate(-90 147.6 86)">D504</text>
<text x="165.4" y="87" transform="rotate(-90 165.4 87)">D505</text>
<text x="173.5" y="86.7" transform="rotate(-90 173.5 86.7)">D506</text>
<text x="149.7" y="91" transform="rotate(-90 149.7 91)">PTVSHC3D12VU</text>
<text x="167.3" y="91.5" transform="rotate(-90 167.3 91.5)">ESD9L5.0ST5G</text>
<text x="175.3" y="91" transform="rotate(-90 175.3 91)">ESD9L5.0ST5G</text>
<text x="244.9" y="94.8">Q505</text>
<text x="59.1" y="97.5">10K +/-5%</text>
<text x="141.7" y="99.5">VBUS</text>
<text x="168" y="101">U502</text>
<text x="197.2" y="99.5">VCC_3V3</text>
<text x="211.3" y="100.7">[5] VCC_3V3</text>
<text x="239.3" y="97.7">SI2333CDS-T1-GE3</text>
<text x="259.3" y="100.9">VUSB_3V3 [1]</text>
<text x="161.1" y="103.5">SGM2019-ADJYN5G/TR</text>
<text x="218.1" y="113.4">10K +/-5%</text>
<text x="220.2" y="110.7">R526</text>
<text x="237.1" y="110.2" transform="rotate(-90 237.1 110.2)">C534</text>
<text x="249.8" y="113.7">R527</text>
<text x="126" y="117.6">100nF +/-10% 10V</text>
<text x="131.4" y="115.6">C526</text>
<text x="152.8" y="115.4">10K +/-5%</text>
<text x="171.9" y="116">75K +/-1%</text>
<text x="207.9" y="118">C529</text>
<text x="235.2" y="116.4" transform="rotate(-90 235.2 116.4)">100nF +/-10% 10V</text>
<text x="247.5" y="116.2">100K +/-5%</text>
<text x="150.5" y="121.5">1uF +/-10% 10V</text>
<text x="172.4" y="123.4">43K +/-1%</text>
<text x="202.6" y="120.1">100nF +/-10% 10V</text>
<text x="215.4" y="124.8">[5] VBUS</text>
<text x="194.4" y="126.8" transform="rotate(-90 194.4 126.8)">2.2uF +/-20% 6.3V</text>
<text x="247.3" y="129.2">DTC043ZEBTL</text>
<text x="250.9" y="126.4">Q509</text>
<text x="227.2" y="189.3">绘制：</text>
<text x="248.1" y="189.1">项目名称：</text>
<text x="250.1" y="191.9">BC26</text>
<text x="272.9" y="189.3">文档类型：</text>
<text x="273.6" y="191.9">参考设计</text>
<text x="227.2" y="196.3">审核：</text>
<text x="250.5" y="195.2">尺寸：</text>
<text x="251.4" y="197.6">A2</text>
<text x="274.9" y="194.9">版本：</text>
<text x="275.4" y="197.6">1.1</text>
<text x="242.4" y="200.7">页码：</text>
<text x="250.5" y="200.7">5</text>
<text x="253.8" y="200.7">/</text>
<text x="256" y="200.7">6</text>
<text x="266.5" y="200.7">日期：</text>
<text x="273.7" y="200.6">2019/1/10</text>
</g>
<g font-size="1.5">
<text x="61.4" y="95.3">R555</text>
<text x="155" y="112.7">R514</text>
<text x="174.7" y="113.5">R515</text>
<text x="155.2" y="119.5">C527</text>
<text x="174.9" y="120.5">R520</text>
<text x="192.1" y="120.5" transform="rotate(-90 192.1 120.5)">C528</text>
</g>
<g font-size="1">
<text x="187.7" y="68.8" transform="rotate(-90 187.7 68.8)">9</text>
<text x="189.6" y="68.8" transform="rotate(-90 189.6 68.8)">8</text>
<text x="184.1" y="76.9">4</text>
<text x="184.1" y="75.6">3</text>
<text x="184.1" y="74.4">2</text>
<text x="184.1" y="73.1">1</text>
<text x="185.8" y="77.5">USB_ID</text>
<text x="185.8" y="76.3">USB_DP</text>
<text x="185.8" y="75">USB_DM</text>
<text x="185.8" y="73.7">VBUS</text>
<text x="188.3" y="72.3" transform="rotate(-90 188.3 72.3)">GND</text>
<text x="190.2" y="72.3" transform="rotate(-90 190.2 72.3)">GND</text>
<text x="169.9" y="83.6" transform="rotate(-90 169.9 83.6)">2</text>
<text x="169.9" y="80.2" transform="rotate(-90 169.9 80.2)">1</text>
<text x="177.6" y="83.6" transform="rotate(-90 177.6 83.6)">2</text>
<text x="177.6" y="80.2" transform="rotate(-90 177.6 80.2)">1</text>
<text x="184.1" y="78.2">5</text>
<text x="185.8" y="78.8">GND</text>
<text x="187.7" y="86.1" transform="rotate(-90 187.7 86.1)">6</text>
<text x="188.3" y="84.4" transform="rotate(-90 188.3 84.4)">GND</text>
<text x="189.6" y="86.1" transform="rotate(-90 189.6 86.1)">7</text>
<text x="190.2" y="84.4" transform="rotate(-90 190.2 84.4)">GND</text>
<text x="242.8" y="101.1">S</text>
<text x="249.1" y="101.1">D</text>
<text x="164.4" y="107.5">1</text>
<text x="174.1" y="107.5">5</text>
<text x="246.5" y="103.8" transform="rotate(-90 246.5 103.8)">G</text>
<text x="164.4" y="110">3</text>
<text x="166.1" y="108.1">IN</text>
<text x="166.1" y="110.7">EN</text>
<text x="169.9" y="112.5" transform="rotate(-90 169.9 112.5)">GND</text>
<text x="170.9" y="108.1">OUT</text>
<text x="171.6" y="110.7">BP</text>
<text x="174.1" y="110">4</text>
<text x="169.3" y="114.2" transform="rotate(-90 169.3 114.2)">2</text>
</g>
</svg>
